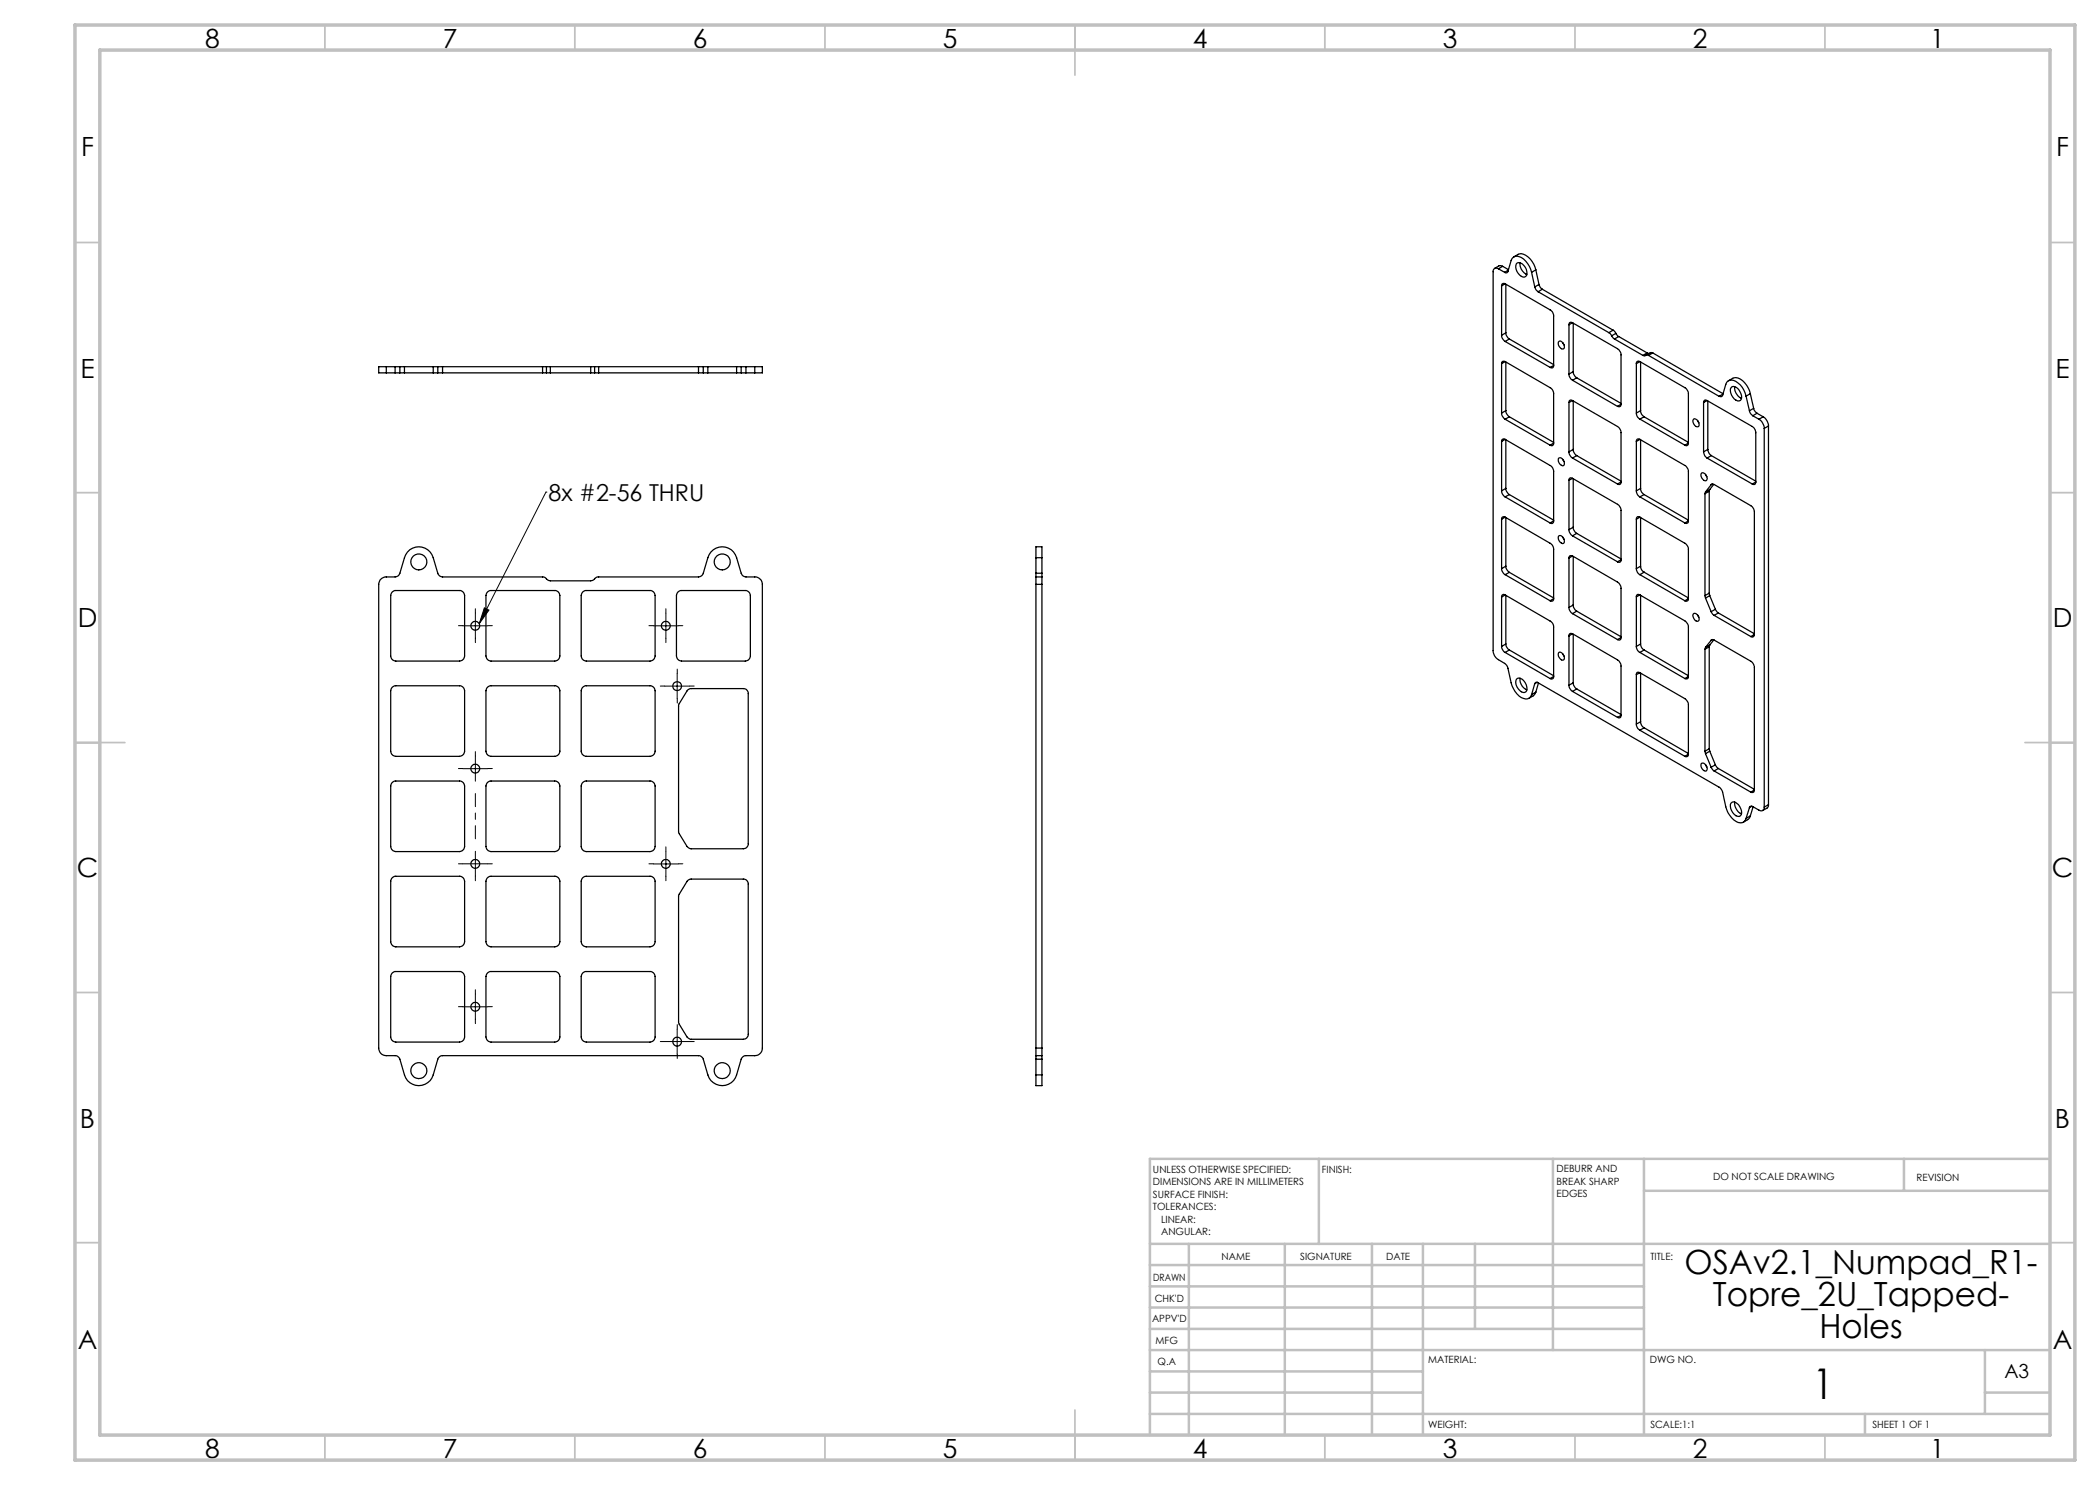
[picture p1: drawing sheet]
<svg xmlns="http://www.w3.org/2000/svg" width="420mm" height="297mm" viewBox="0 0 420 297" stroke-linecap="round" stroke-linejoin="round" font-family="sans-serif">
<g fill="none" stroke="#000" stroke-width=".2">
<path d="M109.2 98.4h.1M109.2 98.4l-13.4 26.3M92.6 125.2h4.9M95.1 122.7v5M96.9 121.6l.9 .4-2 2.7zM130.7 125.2h4.9M132.9 137.2h5M133.2 122.7v5M135.4 134.7v5M92.6 153.7h4.9M95.1 151.2v5M130.7 172.8h4.9"/>
<path d="M133.2 170.3v5M95.1 198.9v5M92.6 201.4h4.9M132.9 208.3h5M135.4 205.8v5"/>
</g>
<g fill="none" stroke="#000" stroke-width=".2" stroke-dasharray="15.2 1.3 1.3 1.3">
<path d="M92.6 125.1h-.9M95.1 122.6v-.9M95.1 127.6v.9M97.6 125.1h.9M130.7 125.1h-.9M133 137.2h-.9M133.2 122.6v-.9M133.2 127.6v.9M135.5 134.7v-.9M135.5 139.7v.9M135.7 125.1h.9M138 137.2h.8"/>
<path d="M92.6 153.7h-.9M95.1 151.2v-.9M97.6 153.7h.9M92.6 172.8h-.9M95.1 172.8v-2.5M95.1 172.8h-2.5M95.1 172.8v2.5M95.1 172.8h2.5M95.1 175.3v.9M97.6 172.8h.9M130.7 172.8h-.9M133.2 170.3v-.9"/>
<path d="M133.2 175.3v.9M135.7 172.8h.9M95.1 198.8v-.9M92.6 201.3h-.9M95.1 203.8v.9M97.6 201.3h.9M133 208.3h-.9M135.5 205.8v-.9M135.5 210.8v.9M138 208.3h.8"/>
</g>
<path d="M95.1 167.8v-9.1" fill="none" stroke="#000" stroke-width=".2" stroke-dasharray="15.2 1.3 1.3 1.3" stroke-dashoffset="12.6"/>
<g fill="none" stroke="#c0c0c0" stroke-width=".35">
<path d="M65 5v5M115 5v5M165 5v5M215 5v10M265 5v5M315 5v5M365 5v5M15 48.5h5M410 48.5h5M15 98.5h5M410 98.5h5M15 148.5h10"/>
<path d="M405 148.5h10M15 198.5h5M410 198.5h5M15 248.5h5M410 248.5h5M65 287v5M115 287v5M165 287v5M215 282v10M265 287v5M315 287v5M365 287v5"/>
</g>
<g fill="none" stroke="#c0c0c0" stroke-width=".5">
<path d="M263.8 231.8v17M310.6 231.8v38.2M328.8 231.8v55.2M328.8 238.2h81.2M380.8 231.8v6.4M410 231.8h-180v55.2M230 248.8h180M230 257.3h98.8M230 253h98.8M237.8 248.8v38.2M257 248.8v38.2M274.4 248.8v38.2"/>
<path d="M284.6 248.8v38.2M295 248.8v17M230 265.8h98.8M230 261.5h98.8M230 278.5h54.6M230 274.3h54.6M230 270h180M397 278.5h13M397 270v12.8M230 282.8h180M373 282.8v4.2"/>
</g>
<path d="M15 5h400v287h-400zM20 10h390v277h-390z" fill="none" stroke="#c0c0c0" stroke-width=".7"/>
<path d="M96.9 121.6l.9 .4-2 2.7z" fill="#000"/>
<g fill="none" stroke="#000" stroke-width=".25">
<path d="M299.7 53.8a.64 .64 0 0 0-.8-.1 .64 .64 0 0 0-.3 .7v75.7a2.11 2.11 0 0 0 1.1 1.8l1.3 .8 .3 .4 .3 .6a9.4 9.4 0 0 0 1.4 4.6 2.69 2.69 0 0 0 2.5 1.5l.4-.2 .4-.7M299.7 53.8l1.2 .7M300.3 57.2v9.9M300.5 53.3l-.6-.2-1 .6M300.5 53.3l1.2 .6M300.5 53.3l-.8 .5M300.9 54.5a.39 .39 0 0 0 .7-.2l.6-2.2a1.29 1.29 0 0 1 2.1-.6 4.9 4.9 0 0 1 2 3M301 56.8l9 5.2a1.38 1.38 0 0 1 .7 1.2v9.9M301 56.8a.44 .44 0 0 0-.5-.1 .44 .44 0 0 0-.2 .5M301 56.8l-.7 .4M301.2 56.9v9.7M301.7 54l-.8 .5"/>
<path d="M302.8 51.4a1.85 1.85 0 0 1 2.8 0 4.8 4.8 0 0 1 1.6 2.6M303.3 52.7a1.21 1.21 0 0 1 1.7 .7 1.28 1.28 0 0 1-.1 2 2.06 2.06 0 0 1-1.6-2.7zM304 52.6a2.28 2.28 0 0 0 1.4 2.3M306.3 54.5l.7 2.9M307 57.4l.2 .6 .4 .3M307.2 54l-.9 .5M307.2 54l.6 2.9M307.6 58.3l14.2 8.2M307.8 56.9l.2 .6 .5 .4M307.8 56.9l-.8 .5M308.5 57.9l14.1 8.1M308.5 57.9l-.9 .4"/>
<path d="M77.3 73.3h-1.6v1.3h1.6M77.3 73.3h1.7M77.3 74.6h1.7M77.3 73.3v1.3M79 73.3h1M79 74.6h1M79 73.3v1.3M80 73.3h.9M80 74.6h.9M80 73.3v1.3M80.9 73.3h5.7M80.9 74.6h5.7"/>
<path d="M80.9 73.3v1.3M86.6 73.3v1.3M86.6 73.3h1M86.6 74.6h1M87.6 73.3h.9M87.6 74.6h.9M87.6 73.3v1.3M88.5 73.3h20M88.5 74.6h20M88.5 73.3v1.3M108.5 73.3h.8M108.5 74.6h.8"/>
<path d="M108.5 73.3v1.3M109.3 73.3h.8M109.3 74.6h.8M109.3 73.3v1.3M110.1 73.3h8M110.1 74.6h8M110.1 73.3v1.3M118.1 73.3h.8M118.1 74.6h.8M118.1 73.3v1.3M118.9 73.3h.8M118.9 74.6h.8"/>
<path d="M118.9 73.3v1.3M119.7 73.3h20M119.7 74.6h20M119.7 73.3v1.3M139.7 73.3h1M139.7 74.6h1M139.7 73.3v1.3M140.7 73.3v1.3M140.7 73.3h.9M140.7 74.6h.9M141.6 73.3h5.7M141.6 74.6h5.7"/>
<path d="M141.6 73.3v1.3M147.3 73.3v1.3M147.3 73.3h.9M147.3 74.6h.9M148.2 73.3h1M148.2 74.6h1M148.2 73.3v1.3M149.2 73.3h1.8M149.2 74.6h1.8M149.2 73.3v1.3M151 73.3h1.5v1.3h-1.5M151 73.3v1.3"/>
<path d="M300.3 67.1a1.6 1.6 0 0 0 .7 1.2M300.3 72.7v9.9M301 72.3l9 5.2a1.38 1.38 0 0 1 .7 1.2v9.9M301 72.3a.44 .44 0 0 0-.5 0 .44 .44 0 0 0-.2 .4M301 68.3l9 5.2M301 72.3l-.7 .4M301.2 66.6a1.6 1.6 0 0 0 .7 1.2M301.2 66.6l-.9 .5M301.2 72.4v9.7M301.9 67.8l8.8 5.1M301.9 67.8l-.9 .5M310.7 73.1a.41 .41 0 0 1-.2 .5 .41 .41 0 0 1-.5-.1"/>
<path d="M310.7 73.1l-.7 .4M311.7 68.4l.1-.1a1.01 1.01 0 0 1 .9 1.5 1.08 1.08 0 0 1-1-1.4zM312.6 68.5l.2 .5M313.8 74.8a1.6 1.6 0 0 0 .7 1.3M313.8 64.9v9.9M314.5 64.6l9 5.1a1.6 1.6 0 0 1 .7 1.3v9.9M314.5 64.6a.42 .42 0 0 0-.5-.1 .42 .42 0 0 0-.2 .4M314.5 76.1l9 5.2M314.5 64.6l-.7 .3M314.6 74.3a1.6 1.6 0 0 0 .7 1.3M314.6 74.3l-.8 .5M314.6 64.6v9.7"/>
<path d="M315.3 75.6l8.9 5.1M315.3 75.6l-.8 .5M321.8 66.5l.5 .7M322.3 67.2l.6 .6M322.6 66l.6 .7M322.6 66l-.8 .5M322.9 67.8l5.7 3.3M323.2 66.7l.5 .6M323.2 66.7l-.9 .5M323.7 67.3l-.8 .5M323.7 67.3l5.7 3.3M327.3 72.7v9.9"/>
<path d="M328 72.3l9 5.2a1.62 1.62 0 0 1 .7 1.2v9.9M328 72.3a.43 .43 0 0 0-.5 0 .43 .43 0 0 0-.2 .4M328 72.3l-.7 .4M328.1 72.4v9.7M328.6 71.1l.2 .1 .4-.2 .5 .1M329.4 70.6l.4 .1M329.4 70.6l-.8 .5M329.7 71.1l14.1 8.2M330.6 70.6l-.5-.1-.9 .5M330.6 70.6l-.9 .5M330.6 70.6l14 8.1M344.6 78.8l-.8 .5"/>
<path d="M345.7 76.2a2.04 2.04 0 0 1 3.2 .3 4.9 4.9 0 0 1 1.2 2.2M346.4 77.3a1.99 1.99 0 0 1 1.9 2.5 .97 .97 0 0 1-1 .4 .97 .97 0 0 1-.7-.8 1.53 1.53 0 0 1-.2-2.1zM346.9 77.3a2.47 2.47 0 0 0 1.4 2.4M349.2 79.2a3.9 3.9 0 0 0-2.9-3.2 1.03 1.03 0 0 0-1.1 .9l-.7 2.2a.45 .45 0 0 1-.7 .2M349.2 79.2l.7 3M350.1 78.7l-.9 .5M350.1 78.7l.6 3M300.3 98.2a1.47 1.47 0 0 0 .7 1.2M300.3 82.6a1.6 1.6 0 0 0 .7 1.3M300.3 88.3v9.9M301 87.9l9 5.2a1.38 1.38 0 0 1 .7 1.2v9.9M301 87.9a.44 .44 0 0 0-.5-.1 .44 .44 0 0 0-.2 .5"/>
<path d="M301 99.4l9 5.2M301 83.9l9 5.1M301 87.9l-.7 .4M301.2 82.1a1.6 1.6 0 0 0 .7 1.3M301.2 97.7a1.6 1.6 0 0 0 .7 1.2M301.2 87.9v9.8M301.2 82.1l-.9 .5M301.2 97.7l-.9 .5M301.9 98.9l8.8 5.1M301.9 83.4l-.9 .5M301.9 83.4l8.8 5.1M301.9 98.9l-.9 .5"/>
<path d="M310.7 88.6a.43 .43 0 0 1-.2 .5 .43 .43 0 0 1-.5-.1M310.7 88.6l-.7 .4M311.8 91.6a1.04 1.04 0 0 1 .9 1.5 1.04 1.04 0 0 1-.9-1.5zM312.6 91.9l.2 .4M313.8 90.4a1.6 1.6 0 0 0 .7 1.2M313.8 80.5v9.9M313.8 96.1v9.8M314.5 95.7l9 5.2a1.6 1.6 0 0 1 .7 1.2v9.9M314.5 95.7a.42 .42 0 0 0-.5-.1 .42 .42 0 0 0-.2 .5M314.5 80.1l9 5.2a1.6 1.6 0 0 1 .7 1.2v9.9M314.5 80.1a.42 .42 0 0 0-.5-.1 .42 .42 0 0 0-.2 .5M314.5 91.6l9 5.2"/>
<path d="M314.5 80.1l-.7 .4M314.5 95.7l-.7 .4M314.6 89.9a1.6 1.6 0 0 0 .7 1.2M314.6 80.2v9.7M314.6 95.7v9.7M314.6 89.9l-.8 .5M315.3 91.1l8.9 5.1M315.3 91.1l-.8 .5M324.2 80.9a.44 .44 0 0 1-.2 .4 .44 .44 0 0 1-.5 0M324.2 96.4a.42 .42 0 0 1-.2 .5 .42 .42 0 0 1-.5-.1M324.2 80.9l-.7 .4M324.2 96.4l-.7 .4"/>
<path d="M327.3 98.2a1.38 1.38 0 0 0 .7 1.2M327.3 82.6a1.28 1.28 0 0 0 .7 1.2M327.3 88.3v9.9M328 87.9l9 5.2a1.62 1.62 0 0 1 .7 1.2v9.9M328 87.9a.43 .43 0 0 0-.5-.1 .43 .43 0 0 0-.2 .5M328 83.8l9 5.2M328 99.4l9 5.2M328 87.9l-.7 .4M328.1 82.1a1.38 1.38 0 0 0 .7 1.3M328.1 97.7a1.38 1.38 0 0 0 .7 1.2M328.1 82.1l-.8 .5M328.1 87.9v9.8"/>
<path d="M328.1 97.7l-.8 .5M328.8 83.4l8.9 5.1M328.8 83.4l-.8 .4M328.8 98.9l-.8 .5M328.8 98.9l8.9 5.1M337.7 88.6a.44 .44 0 0 1-.2 .5 .44 .44 0 0 1-.5-.1M337.7 88.6l-.7 .4M338.8 83.8a1.04 1.04 0 0 1 .9 1.5 1.02 1.02 0 0 1-.9-1.5zM339.5 84.1l.3 .5M340.4 94.6a1.04 1.04 0 0 1 .8 1.5 1.04 1.04 0 0 1-.8-1.5zM340.7 90.4a1.6 1.6 0 0 0 .7 1.2M340.7 80.5v9.9"/>
<path d="M341 98.7v20.4M341.1 98.4l-.1 .3M341.1 94.9l.3 .5M341.4 80.1l9 5.2a1.6 1.6 0 0 1 .8 1.2v9.9M341.4 80.1a.42 .42 0 0 0-.5-.1 .42 .42 0 0 0-.2 .5M341.4 91.6l9 5.2M341.4 80.1l-.7 .4M341.6 89.9a1.6 1.6 0 0 0 .7 1.2M341.6 89.9l-.9 .5M341.6 80.2v9.7M341.8 98.2l-.8 .5M341.8 98.2v20.4"/>
<path d="M341.9 97.9l-.1 .3M341.9 97.9l-.8 .5M342.2 96.9l.3-.1 .3 .1 7.4 4.2a1.6 1.6 0 0 1 .7 1.3v24.5M342.2 96.9l-1.1 1.5M342.3 91.1l-.9 .5M342.3 91.1l8.9 5.1M342.4 96.8l-.2 .1M342.8 96.9l-.9 1M349.9 82.2l.1 .4 .6 .5M350.6 83.1l1.2 .8M350.7 81.7l.2 .4 .5 .6M350.7 81.7l-.8 .5"/>
<path d="M351.2 96.4a.42 .42 0 0 1-.3 .5 .42 .42 0 0 1-.5-.1M351.2 96.4l-.8 .4M351.4 82.7l-.8 .4M351.4 82.7l1.2 .7M351.8 83.9a2.33 2.33 0 0 1 1 1.8M352.6 83.4a2.33 2.33 0 0 1 1.1 1.8M352.6 83.4l-.8 .5M352.8 85.7v75.7M353.7 85.2l-.9 .5M353.7 85.2v75.7M78.5 118.4l.5-.3h12.9a1.02 1.02 0 0 1 1 1v12.1a1.09 1.09 0 0 1-1 1h-12.7a1.09 1.09 0 0 1-1.1-1v-12.1zM82 110a3 3 0 0 1 4.6 1.5l1 3.1a1.01 1.01 0 0 0 .9 .8h20.2l.9 .7 .5 .1h8l.5-.1 .9-.7h20.2a1.01 1.01 0 0 0 1-.8l.9-3.1a2.98 2.98 0 0 1 2.8-2.1 2.98 2.98 0 0 1 2.9 2.1l.9 3.1a1.01 1.01 0 0 0 1 .8h1.8a1.51 1.51 0 0 1 1.5 1.5v92.7a1.51 1.51 0 0 1-1.5 1.5h-1.8a1.03 1.03 0 0 0-1 .7l-.9 3.2a3 3 0 0 1-2.9 2.1 3 3 0 0 1-2.8-2.1l-.9-3.2a1.03 1.03 0 0 0-1-.7h-51.2a1.03 1.03 0 0 0-.9 .7l-1 3.2a3 3 0 0 1-2.8 2.1 3 3 0 0 1-2.9-2.1l-.9-3.2a1.03 1.03 0 0 0-1-.7h-1.7a1.51 1.51 0 0 1-1.6-1.5v-92.7a1.51 1.51 0 0 1 1.6-1.5h1.7a1.01 1.01 0 0 0 1-.8l1.1-3.7z"/>
<path d="M97.5 118.4l.5-.3h12.9a1.02 1.02 0 0 1 1.1 1v12.1a1.09 1.09 0 0 1-1.1 1h-12.7a1.09 1.09 0 0 1-1-1v-12.1zM116.6 118.4l.5-.3h12.9a1.02 1.02 0 0 1 1 1v12.1a1.09 1.09 0 0 1-1 1h-12.7a1.09 1.09 0 0 1-1.1-1v-12.1zM135.6 118.4l.5-.3h12.9a1.02 1.02 0 0 1 1.1 1v12.1a1.09 1.09 0 0 1-1.1 1h-12.7a1.09 1.09 0 0 1-1-1v-12.1zM207.2 115.4v1.5M207.2 114.6v.8M207.2 111.5v-2.1h1.2v2.1M207.2 115.4h1.2M207.2 116.9h1.2M207.2 111.5v3.1M207.2 116.9v92.7M207.2 114.6h1.2M207.2 111.5h1.2"/>
<path d="M208.4 115.4v1.5M208.4 114.6v.8M208.4 111.5v3.1M208.4 116.9v92.7M300.3 113.7a1.62 1.62 0 0 0 .7 1.2M300.3 103.9v9.8M300.3 119.4v9.9M301 119l9 5.2a1.28 1.28 0 0 1 .7 1.2v9.9M301 119a.44 .44 0 0 0-.5 0 .44 .44 0 0 0-.2 .4M301 103.4l9 5.3a1.38 1.38 0 0 1 .7 1.2v9.8M301 103.4a.44 .44 0 0 0-.5 0 .44 .44 0 0 0-.2 .5M301 114.9l9 5.3"/>
<path d="M301 103.4l-.7 .5M301 119l-.7 .4M301.2 113.2a1.6 1.6 0 0 0 .7 1.3M301.2 103.5v9.7M301.2 119.1v9.7M301.2 113.2l-.9 .5M301.9 114.5l8.8 5.1M301.9 114.5l-.9 .4M310.7 119.7a.43 .43 0 0 1-.2 .5 .43 .43 0 0 1-.5 0M310.7 104.2a.43 .43 0 0 1-.2 .4 .43 .43 0 0 1-.5 0M310.7 104.2l-.7 .4M310.7 119.7l-.7 .5"/>
<path d="M311.7 107.3l.1-.2a1.02 1.02 0 0 1 .9 1.6 1.09 1.09 0 0 1-1-1.4zM312.6 107.4l.2 .5M313.8 105.9a1.6 1.6 0 0 0 .7 1.3M313.8 111.6v9.9M314.5 111.2l9 5.2a1.6 1.6 0 0 1 .7 1.2v9.9M314.5 111.2a.44 .44 0 0 0-.5 0 .44 .44 0 0 0-.2 .4M314.5 107.2l9 5.2M314.5 111.2l-.7 .4M314.6 105.4a1.6 1.6 0 0 0 .7 1.3M314.6 111.3v9.7M314.6 105.4l-.8 .5M315.3 106.7l-.8 .5"/>
<path d="M315.3 106.7l8.9 5.1M324.2 112a.42 .42 0 0 1-.2 .4 .42 .42 0 0 1-.5 0M324.2 112l-.7 .4M327.3 113.7a1.38 1.38 0 0 0 .7 1.2M327.3 103.9v9.8M327.3 119.4v9.9M328 103.4l9 5.3a1.47 1.47 0 0 1 .7 1.2v9.8M328 103.4a.43 .43 0 0 0-.5 0 .43 .43 0 0 0-.2 .5M328 119l9 5.2a1.6 1.6 0 0 1 .7 1.2v9.9M328 119a.41 .41 0 0 0-.5-.1 .41 .41 0 0 0-.2 .5M328 114.9l9 5.3M328 103.4l-.7 .5"/>
<path d="M328 119l-.7 .4M328.1 113.2a1.38 1.38 0 0 0 .7 1.2M328.1 103.5v9.7M328.1 119.1v9.7M328.1 113.2l-.8 .5M328.8 114.4l-.8 .5M328.8 114.4l8.9 5.2M337.7 119.7a.44 .44 0 0 1-.2 .5 .44 .44 0 0 1-.5 0M337.7 104.2a.44 .44 0 0 1-.2 .4 .44 .44 0 0 1-.5 0M337.7 104.2l-.7 .4M337.7 119.7l-.7 .5M341 119.1l.1 .5"/>
<path d="M341.1 119.6l1.1 2.7M341.8 118.6l.1 .5M341.8 118.6l-.8 .5M341.9 119.1l-.8 .5M341.9 119.1l1.2 2.7M78.5 137.4l.5-.2h12.9a1.02 1.02 0 0 1 1 .9v12.1a1.09 1.09 0 0 1-1 1.1h-12.7a1.09 1.09 0 0 1-1.1-1.1v-12.1zM97.5 137.4l.5-.2h12.9a1.02 1.02 0 0 1 1.1 .9v12.1a1.09 1.09 0 0 1-1.1 1.1h-12.7a1.09 1.09 0 0 1-1-1.1v-12.1zM116.6 137.4l.5-.2h12.9a1.02 1.02 0 0 1 1 .9v12.1a1.09 1.09 0 0 1-1 1.1h-12.7a1.09 1.09 0 0 1-1.1-1.1v-12.1zM137.5 138.1l.5-.4h10.7a.96 .96 0 0 1 .9 1v30.1a.96 .96 0 0 1-.9 1h-10.6l-.7-.5-1.7-2.8v-25.5zM300.3 129.3a1.62 1.62 0 0 0 .7 1.2M301 130.5l9 5.2M301.2 128.8a1.62 1.62 0 0 0 .7 1.2"/>
<path d="M301.2 128.8l-.9 .5M301.9 130l-.9 .5M301.9 130l8.8 5.1M303.3 135.9a1.16 1.16 0 0 1 1.7 .7 1.25 1.25 0 0 1-.1 1.9 2.05 2.05 0 0 1-1.6-2.6zM304 135.6a2.35 2.35 0 0 0 1.4 2.4M307 136.7a.39 .39 0 0 1 .6-.1l36.4 20.9 .5 .9a9.4 9.4 0 0 0 1.4 4.7 2.69 2.69 0 0 0 2.6 1.4l.5-.4 .2-.4M307 136.7l-.7 2.2M307.2 138.4a2.03 2.03 0 0 1-1.4 1.3M307.2 138.4l-.9 .5M307.4 136.5l-.4 .2M307.7 136.6l-.5 1.8M310.7 135.3a.43 .43 0 0 1-.2 .5 .43 .43 0 0 1-.5-.1"/>
<path d="M310.7 135.3l-.7 .4M311.8 130.5a1.04 1.04 0 0 1 .9 1.5 1.04 1.04 0 0 1-.9-1.5zM312.6 130.8l.2 .4M313.8 137.1a1.6 1.6 0 0 0 .7 1.2M313.8 121.5a1.6 1.6 0 0 0 .7 1.2M313.8 127.2v9.9M314.5 126.7l9 5.3a1.6 1.6 0 0 1 .7 1.2v9.9M314.5 126.7a.44 .44 0 0 0-.5 0 .44 .44 0 0 0-.2 .5M314.5 138.3l9 5.2M314.5 122.7l9 5.2M314.5 126.7l-.7 .5M314.6 121a1.6 1.6 0 0 0 .7 1.2"/>
<path d="M314.6 136.6a1.6 1.6 0 0 0 .7 1.2M314.6 126.9v9.7M314.6 121l-.8 .5M314.6 136.6l-.8 .5M315.3 122.2l-.8 .5M315.3 122.2l8.9 5.1M315.3 137.8l-.8 .5M315.3 137.8l8.9 5.1M324.2 127.5a.42 .42 0 0 1-.2 .5 .42 .42 0 0 1-.5-.1M324.2 127.5l-.7 .4M327.3 129.3a1.38 1.38 0 0 0 .7 1.2M327.3 134.9v9.9"/>
<path d="M328 134.5l9 5.2a1.6 1.6 0 0 1 .7 1.3v9.8M328 134.5a.41 .41 0 0 0-.5 0 .41 .41 0 0 0-.2 .4M328 130.5l9 5.2M328 134.5l-.7 .4M328.1 128.8a1.38 1.38 0 0 0 .7 1.2M328.1 134.6v9.8M328.1 128.8l-.8 .5M328.8 130l-.8 .5M328.8 130l8.9 5.1M337.7 135.3a.44 .44 0 0 1-.2 .4 .44 .44 0 0 1-.5 0M337.7 135.3l-.7 .4M338.6 122.8l.2-.1a1.01 1.01 0 0 1 .9 1.5 1.01 1.01 0 0 1-1.1-1.4z"/>
<path d="M339.5 123l.3 .4M341 129.9v20.3M341.1 129.5l-.1 .4M341.8 129.4v20.4M341.8 129.4l-.8 .5M341.9 129l-.1 .4M341.9 129l-.8 .5M342.2 122.3l.6 .8M342.2 128.1l.2-.2h.3l7.5 4.4a1.6 1.6 0 0 1 .7 1.2v24.5M342.2 128.1l-1.1 1.4M342.4 127.9l-.2 .2M342.8 128l-.9 1"/>
<path d="M342.8 123.1l7.4 4.2M343.1 121.8l.6 .8M343.1 121.8l-.9 .5M343.7 122.6l-.9 .5M343.7 122.6l7.2 4.1M350.9 126.9a.44 .44 0 0 1-.2 .4 .44 .44 0 0 1-.5 0M350.9 126.9l-.7 .4M78.5 156.5l.5-.3h12.9a1.02 1.02 0 0 1 1 1v12.1a1.09 1.09 0 0 1-1 1h-12.7a1.09 1.09 0 0 1-1.1-1v-12.1zM97.5 156.5l.5-.3h12.9a1.02 1.02 0 0 1 1.1 1v12.1a1.09 1.09 0 0 1-1.1 1h-12.7a1.09 1.09 0 0 1-1-1v-12.1zM116.6 156.5l.5-.3h12.9a1.02 1.02 0 0 1 1 1v12.1a1.09 1.09 0 0 1-1 1h-12.7a1.09 1.09 0 0 1-1.1-1v-12.1zM324.2 143.1a.42 .42 0 0 1-.2 .4 .42 .42 0 0 1-.5 0M324.2 143.1l-.7 .4"/>
<path d="M327.3 144.8a1.38 1.38 0 0 0 .7 1.2M328 146l9 5.3M328.1 144.4a1.38 1.38 0 0 0 .7 1.2M328.1 144.4l-.8 .4M328.8 145.6l-.8 .4M328.8 145.6l8.9 5.1M337.7 150.8a.44 .44 0 0 1-.2 .5 .44 .44 0 0 1-.5 0M337.7 150.8l-.7 .5M340.4 152.6a1.02 1.02 0 0 1 .8 1.6 1.04 1.04 0 0 1-.8-1.6zM341 150.2l.1 .5M341.1 152.9l.3 .5M341.1 150.7l1.1 2.8"/>
<path d="M341.8 149.8l.1 .4M341.8 149.8l-.8 .4M341.9 150.2l-.8 .5M341.9 150.2l1.2 2.8M342.2 153.5l.6 .7M342.8 154.2l7.4 4.2M343.1 153l.6 .7M343.1 153l-.9 .5M343.7 153.7l-.9 .5M343.7 153.7l7.2 4.2M350.9 158a.44 .44 0 0 1-.2 .5 .44 .44 0 0 1-.5-.1M350.9 158l-.7 .4"/>
<path d="M78.5 175.5l.5-.2h12.9a1.02 1.02 0 0 1 1 .9v12.1a1.09 1.09 0 0 1-1 1.1h-12.7a1.09 1.09 0 0 1-1.1-1.1v-12.1zM97.5 175.5l.5-.2h12.9a1.02 1.02 0 0 1 1.1 .9v12.1a1.09 1.09 0 0 1-1.1 1.1h-12.7a1.09 1.09 0 0 1-1-1.1v-12.1zM116.6 175.5l.5-.2h12.9a1.02 1.02 0 0 1 1 .9v12.1a1.09 1.09 0 0 1-1 1.1h-12.7a1.09 1.09 0 0 1-1.1-1.1v-12.1zM137.5 176.2l.5-.4h10.7a.96 .96 0 0 1 .9 1v30.1a.96 .96 0 0 1-.9 1h-10.6l-.7-.5-1.7-2.8v-25.5zM346.2 160.6a1.12 1.12 0 0 1 1.7 .7 1.26 1.26 0 0 1-.1 2 2.06 2.06 0 0 1-1.6-2.7zM346.9 160.4a2.47 2.47 0 0 0 1.4 2.4M349.9 161.5l-.7 2.2M350.1 163.2a2.03 2.03 0 0 1-1.4 1.2M350.1 163.2l-.9 .5M350.3 161.3l-.4 .2M350.6 161.4l-.5 1.8M352.8 161.4a.65 .65 0 0 1-.3 .7 .65 .65 0 0 1-.7-.1l-1.2-.7a.41 .41 0 0 0-.7 .2"/>
<path d="M353.7 160.9l-.2 .6-1 .6M353.7 160.9l-.9 .5M78.5 194.6l.5-.3h12.9a1.02 1.02 0 0 1 1 1v12.1a1.09 1.09 0 0 1-1 1h-12.7a1.09 1.09 0 0 1-1.1-1v-12.1zM97.5 194.6l.5-.3h12.9a1.02 1.02 0 0 1 1.1 1v12.1a1.09 1.09 0 0 1-1.1 1h-12.7a1.09 1.09 0 0 1-1-1v-12.1zM116.6 194.6l.5-.3h12.9a1.02 1.02 0 0 1 1 1v12.1a1.09 1.09 0 0 1-1 1h-12.7a1.09 1.09 0 0 1-1.1-1v-12.1zM207.2 209.6v1.5M207.2 211.1v.7M207.2 215v2.1h1.2v-2.1M207.2 211.1h1.2M207.2 209.6h1.2M207.2 211.8v3.2M207.2 211.8h1.2"/>
<path d="M207.2 215h1.2M208.4 209.6v1.5M208.4 211.1v.7M208.4 211.8v3.2"/>
<circle cx="83.8" cy="112.4" r="1.6"/>
<circle cx="144.4" cy="112.4" r="1.6"/>
<circle cx="95.1" cy="125.2" r=".89"/>
<circle cx="133.2" cy="125.2" r=".89"/>
<circle cx="135.4" cy="137.2" r=".89"/>
<circle cx="95.1" cy="153.7" r=".89"/>
<circle cx="95.1" cy="172.8" r=".89"/>
<circle cx="133.2" cy="172.8" r=".89"/>
<circle cx="83.8" cy="214.1" r="1.6"/>
<circle cx="95.1" cy="201.4" r=".89"/>
<circle cx="135.4" cy="208.3" r=".89"/>
<circle cx="144.4" cy="214.1" r="1.6"/>
</g>
<text font-size="8.5" x="362.5" y="279.7">1</text>
<g font-size="6.7">
<text x="336.9" y="254.8">OSAv2.1_Numpad_R1-</text>
<text x="342.6" y="261.2">Topre_2U_Tapped-</text>
<text x="363.9" y="267.6">Holes</text>
</g>
<g font-size="5.3">
<text x="41" y="9.5">8</text>
<text x="88.5" y="9.5">7</text>
<text x="138.5" y="9.5">6</text>
<text x="188.5" y="9.5">5</text>
<text x="238.5" y="9.5">4</text>
<text x="288.5" y="9.5">3</text>
<text x="338.5" y="9.5">2</text>
<text x="386" y="9.5">1</text>
<text x="16.2" y="31.2">F</text>
<text x="411.2" y="31.2">F</text>
<text x="16.1" y="75.5">E</text>
<text x="411.1" y="75.5">E</text>
<text x="15.5" y="125.5">D</text>
<text x="410.5" y="125.5">D</text>
<text x="15.4" y="175.5">C</text>
<text x="410.4" y="175.5">C</text>
<text x="16" y="225.5">B</text>
<text x="411" y="225.5">B</text>
<text x="15.5" y="269.7">A</text>
<text x="410.5" y="269.7">A</text>
<text x="41" y="291.5">8</text>
<text x="88.5" y="291.5">7</text>
<text x="138.5" y="291.5">6</text>
<text x="188.5" y="291.5">5</text>
<text x="238.5" y="291.5">4</text>
<text x="288.5" y="291.5">3</text>
<text x="338.5" y="291.5">2</text>
<text x="386" y="291.5">1</text>
</g>
<text font-size="4.7" x="109.7" y="100.1">8x #2-56 THRU</text>
<text font-size="3.9" x="400.9" y="275.5">A3</text>
<g font-size="2">
<text x="230.6" y="234.6">UNLESS OTHERWISE SPECIFIED:</text>
<text x="230.6" y="237.1">DIMENSIONS ARE IN MILLIMETERS</text>
<text x="230.6" y="239.6">SURFACE FINISH:</text>
<text x="264.4" y="234.6">FINISH:</text>
<text x="311.3" y="234.5">DEBURR AND</text>
<text x="311.3" y="237">BREAK SHARP</text>
<text x="311.3" y="239.5">EDGES</text>
<text x="342.6" y="236">DO NOT SCALE DRAWING</text>
<text x="383.3" y="236.2">REVISION</text>
<text x="230.6" y="242.1">TOLERANCES:</text>
<text x="232.2" y="244.6">LINEAR:</text>
<text x="232.2" y="247.1">ANGULAR:</text>
<text x="244.3" y="252">NAME</text>
<text x="260" y="251.9">SIGNATURE</text>
<text x="277.2" y="251.9">DATE</text>
<text x="330.1" y="251.9">TITLE:</text>
<text x="230.6" y="256.1">DRAWN</text>
<text x="230.9" y="260.3">CHK'D</text>
<text x="230.4" y="264.4">APPV'D</text>
<text x="231.1" y="268.8">MFG</text>
<text x="231.5" y="273">Q.A</text>
<text x="285.6" y="272.5">MATERIAL:</text>
<text x="330" y="272.5">DWG NO.</text>
<text x="285.6" y="285.5">WEIGHT:</text>
<text x="330.1" y="285.6">SCALE:1:1</text>
<text x="374.5" y="285.6">SHEET 1 OF 1</text>
</g>
</svg>
